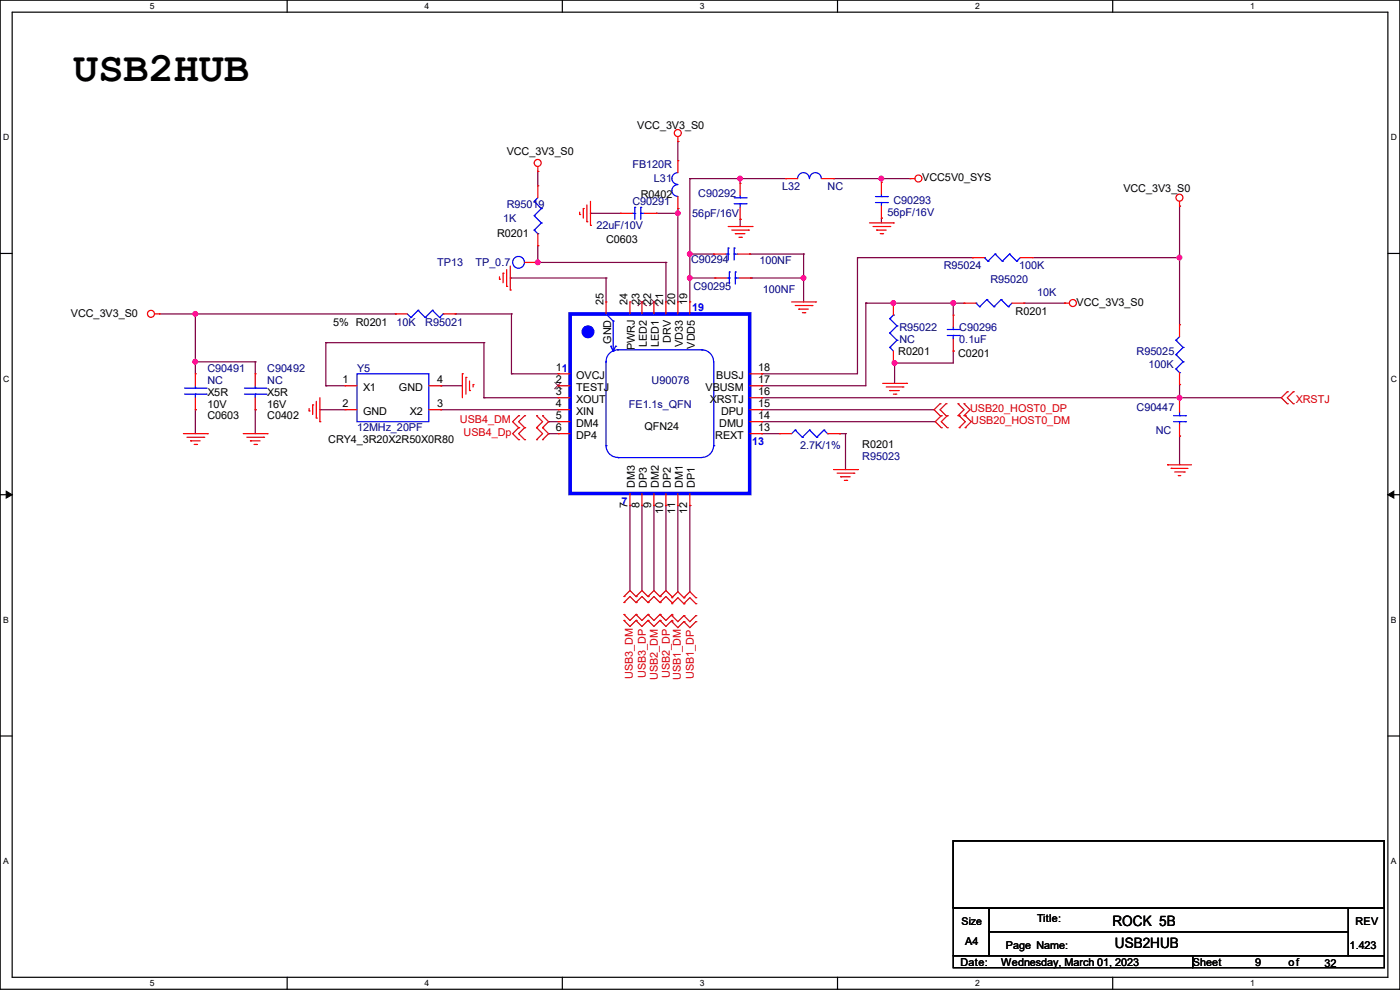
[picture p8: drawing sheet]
<svg xmlns="http://www.w3.org/2000/svg" width="297mm" height="210mm" viewBox="0 0 297 210" stroke-linecap="round" stroke-linejoin="round" font-family="sans-serif">
<path d="M0 0h297v209.8h-297zM2.6 2.6h291.8v204.7h-291.8z" fill="none" stroke="#000" stroke-width=".25"/>
<g fill="#fff">
<path d="M31.7 .3h1v2h-1z"/>
<path d="M31.7 207.6h1v2h-1z"/>
</g>
<path d="M60.9 0v2.6M60.9 207.3v2.5" fill="none" stroke="#000" stroke-width=".25"/>
<g fill="#fff">
<path d="M90.1 .3h1v2h-1z"/>
<path d="M90.1 207.6h1v2h-1z"/>
</g>
<path d="M119.3 0v2.6M119.3 207.3v2.5" fill="none" stroke="#000" stroke-width=".25"/>
<g fill="#fff">
<path d="M148.5 .3h.9v2h-.9z"/>
<path d="M148.5 207.6h.9v2h-.9z"/>
</g>
<path d="M177.7 0v2.6M177.7 207.3v2.5" fill="none" stroke="#000" stroke-width=".25"/>
<g fill="#fff">
<path d="M206.8 .3h1v2h-1z"/>
<path d="M206.8 207.6h1v2h-1z"/>
</g>
<path d="M236.1 0v2.6M236.1 207.3v2.5" fill="none" stroke="#000" stroke-width=".25"/>
<g fill="#fff">
<path d="M265.2 .3h1v2h-1z"/>
<path d="M265.2 207.6h1v2h-1z"/>
<path d="M.7 28.2h1.2v1.9h-1.2z"/>
<path d="M295.1 28.2h1.2v1.9h-1.2z"/>
<path d="M.7 79.3h1.2v2h-1.2z"/>
<path d="M295.1 79.3h1.2v2h-1.2z"/>
</g>
<path d="M0 53.8h2.6M294.4 53.8h2.6" fill="none" stroke="#000" stroke-width=".25"/>
<g fill="#fff">
<path d="M.7 130.5h1.2v2h-1.2z"/>
<path d="M295.1 130.5h1.1v2h-1.1z"/>
</g>
<path d="M0 104.9h2.6M294.4 104.9h2.6" fill="none" stroke="#000" stroke-width=".25"/>
<path d="M1.3 104.2l1.3 .7-1.3 .8zM294.4 104.9l1.3-.7v1.5z" fill="#000" stroke="#000" stroke-width=".21"/>
<g fill="#fff">
<path d="M.7 181.7h1.2v2h-1.2z"/>
<path d="M295.1 181.7h1.1v2h-1.1z"/>
</g>
<path d="M0 156.1h2.6M294.4 156.1h2.6M202.2 178.4h91.5v14.2h-91.5zM202.2 192.6h7.6v10.1h-7.6zM209.8 192.6h76.2v5.1h-76.2zM209.8 197.7h76.2v5h-76.2zM286 192.6h7.7v10.1h-7.7zM202.2 202.7h50.8v2.6h-50.8zM253 202.7h40.7v2.6h-40.7z" fill="none" stroke="#000" stroke-width=".25"/>
<g fill="none" stroke="#800040" stroke-width=".25">
<path d="M114.1 36.4h.1M114.1 36.4v3M143.8 30h.1M143.8 30v4.1M146.3 37.9h.1M146.3 37.9v26.2M146.3 37.9h20.4M157 37.9h.1M157 37.9v1M176.8 37.9h.1M176.8 37.9h16.3M187 37.9h.1"/>
<path d="M187 37.9v.8M108.2 59h.1M108.2 59h20.4M113.8 55.7h.1M113.8 55.7h27.5M114.1 55.7h.1M114.1 52.1h.1M114.1 52.1v3.6M125.3 45.3h.1M125.3 45.3h6.3M128.6 59h.1M128.6 59v5.1"/>
<path d="M139.2 45.3h.1M139.2 45.3h4.6M141.3 55.7h.1M141.3 55.7v8.4M143.8 44.2h.1M143.8 45.3h.1M143.8 44.2v19.9M146.3 59h.1M146.3 53.9h.1M146.3 59h5.4M146.3 53.9h5.1M157 46.5h.1"/>
<path d="M157 46.5v1.5M159 53.9h.1M159 53.9h11.5M159.3 59h.1M159.3 59h11.2M170.5 53.9h.1M170.5 59h.1M170.5 53.9v10.2M181.9 54.7h.1M181.9 54.7h24.4M181.9 54.7v24.6h-20.3M187 46.3h.1"/>
<path d="M187 46.3v1M206.3 54.7h.1M219 54.7h31.2M250.2 54.7h.1M250.2 43.7h.1M250.2 43.7v25.2M33.8 66.6h50.1M41.4 66.6h.1M41.4 76.8h.1M41.4 66.6v12.7M41.4 76.8h12.7M54.1 76.8h.1"/>
<path d="M54.1 76.8v2.5M69.1 72.7h.1M69.1 72.7h33.6M69.1 72.7v9.1M83.9 66.6h.1M96.6 66.6h.1M96.6 66.6h11.9M102.7 72.7h.1M102.7 72.7v11.7M108.5 79.3h.1M108.5 66.6h.1M108.5 79.3h9.9"/>
<path d="M108.5 66.6v12.7M161.6 79.3h.1M183.7 64.3h.1M183.7 64.3h20.8M183.7 64.3v17.5h-22.1M189.5 77h.1M189.5 64.3h.1M189.8 77h.1M189.8 77v4.3M202.2 64.3h.1M202.2 74.5h.1M202.2 74.5v2.5h-12.7"/>
<path d="M202.2 64.3v2.5M217.2 64.3h8.6M225.8 64.3h.1M41.4 86.9h.1M41.4 86.9v5.1M54.1 86.9h.1M54.1 86.9v5.1M67.9 86.9h.1M67.9 86.9h5.3M69.1 81.8h.1M69.1 81.8h4.1M93.5 86.9h.1"/>
<path d="M93.5 81.8h.1M93.5 86.9h24.9M93.5 81.8h4.6M102.7 84.4h.1M102.7 84.4h15.7M116.4 89.5h.1M116.4 92h.1M116.4 89.5h2M116.4 92h2M161.6 92h.1M161.6 84.4h.1M161.6 89.5h.1"/>
<path d="M161.6 86.9h.1M161.6 81.8h.1M161.6 84.4h110.2M161.6 89.5h36.8M161.6 92h3.8M161.6 86.9h36.6M178.1 92h.1M178.1 92h1.3M179.4 92h.1M179.4 92v7.6M250.2 84.4h.1M250.2 81.6h.1"/>
<path d="M250.2 92.5h.1M250.2 81.6v3.3M250.2 92.5v6.1M133.6 107.2h.1M133.6 107.2v18.1M136.2 107.2h.1M136.2 107.2v18.1M138.7 107.2h.1M138.7 107.2v18.1M141.3 107.2h.1M141.3 107.2v18.1M143.8 107.2h.1"/>
<path d="M143.8 107.2v18.3M146.3 107.2h.1M146.3 107.2v18.3"/>
</g>
<g fill="#f0f" stroke="#f0f" stroke-width=".25">
<circle cx="41.4" cy="66.6" r=".49"/>
<circle cx="250.2" cy="54.6" r=".49"/>
<circle cx="170.5" cy="58.9" r=".49"/>
<circle cx="202.2" cy="64.3" r=".49"/>
<circle cx="189.8" cy="77" r=".49"/>
<circle cx="189.5" cy="64.3" r=".49"/>
<circle cx="250.2" cy="84.3" r=".49"/>
<circle cx="187" cy="37.9" r=".49"/>
<circle cx="157" cy="37.9" r=".49"/>
<circle cx="146.3" cy="58.9" r=".49"/>
<circle cx="146.3" cy="53.9" r=".49"/>
<circle cx="114.1" cy="55.6" r=".49"/>
<circle cx="143.8" cy="45.2" r=".49"/>
<circle cx="41.4" cy="76.7" r=".49"/>
</g>
<g fill="none" stroke="#f00" stroke-width=".25">
<path d="M114.1 36.4h.1M114.1 39.4h.1M114.1 35.3v1.1M114.1 39.4v2.6M143.8 30h.1M143.8 34.1h.1M143.8 29v1M143.8 34.1v2.5M157 38.9h.1M157 38.9v2.5M166.7 37.9h.1M166.7 37.9h2.5"/>
<path d="M174.3 37.9h2.5M176.8 37.9h.1M187 38.7h.1M187 38.7v2.5M193.1 37.9h.1M193.1 37.9h1M106 59.2h.1M106 58.7v.5M106.7 58h.1M106.7 58v2M107.5 57.2v3.5M108.2 56.4v5.1"/>
<path d="M111.3 55.7h2.5M113.8 55.7h.1M114.1 52.1h.1M114.1 49.6v2.5M123 45.5h.1M123 45v.5M123.7 44.2h.1M123.7 44.2v2.1M124.5 47h.1M124.5 43.5v3.5M125.3 47.8h.1M125.3 42.7v5.1"/>
<path d="M131.6 45.3h.1M131.6 45.3h2.6M136.7 45.3h2.5M139.2 45.3h.1M143.8 44.2h.1M143.8 41.7v2.5M151.4 53.9h.1M151.4 53.9h2.6M151.7 59h.1M151.7 59h2.5M154.5 48h5.1M155.2 48.8h3.6"/>
<path d="M156 49.6h.1M156 49.6h2M156.5 53.9h2.5M156.8 50.3h.5M156.8 59h2.5M157 46.5h.1M157 44v2.5M157.3 50.3h.1M158.8 48.8h.1M159 53.9h.1M159.3 59h.1M159.6 48h.1"/>
<path d="M184.4 47.3h5.1M185.2 48h3.6M186 48.8h.1M186 48.8h2M186.7 49.6h.5M187 46.3h.1M187 43.7v2.6M187.2 49.6h.1M188.8 48h.1M189.5 47.3h.1M206.3 54.7h.1M206.3 54.7h2.5"/>
<path d="M216.5 54.7h2.5M219 54.7h.1M250.2 43.7h.1M250.2 42.7v1M32.8 66.6h1M33.8 66.6h.1M41.4 79.3h.1M41.4 79.3v2.5M54.1 79.3h.1M54.1 79.3v2.5M83.9 66.6h.1M83.9 66.6h2.5"/>
<path d="M94 66.6h2.6M96.6 66.6h.1M98.1 79.3h.1M98.1 79.3v5.1M107.5 60.7h.1M108.2 61.5h.1M118.4 79.3h.1M118.4 79.3h2.5M128.6 64.1h.1M128.6 64.1v2.5M133.6 64.1h.1M133.6 64.1v2.5"/>
<path d="M136.2 64.1h.1M136.2 64.1v2.5M138.7 64.1h.1M138.7 64.1v2.5M141.3 64.1h.1M141.3 64.1v2.5M143.8 64.1h.1M143.8 64.1v2.5M146.3 64.1h.1M146.3 64.1v2.5M159 79.3h2.6M161.6 79.3h.1"/>
<path d="M167.9 64.1h5.1M168.7 64.8h3.6M169.5 65.6h.1M169.5 65.6h2M170.2 66.3h.5M170.7 66.3h.1M172.3 64.8h.1M173 64.1h.1M189.5 77h.1M189.5 64.3h.1M189.5 64.3v2.5M189.5 74.5v2.5"/>
<path d="M202.2 66.8h.1M202.2 74.5h.1M202.2 66.8v2.6M202.2 71.9v2.6M204.5 64.3h.1M204.5 64.3h2.6M214.7 64.3h2.5M217.2 64.3h.1M225.8 64.3h.1M225.8 64.3h1.1M250.2 68.9h.1M250.2 68.9v2.5"/>
<path d="M250.2 79v2.6M38.9 92h5.1M39.7 92.8h3.5M40.4 93.5h.1M40.4 93.5h2.1M41.2 94.3h.5M41.4 86.9h.1M41.4 84.4v2.5M41.7 94.3h.1M43.2 92.8h.1M44 92h.1M51.6 92h5.1"/>
<path d="M52.4 92.8h3.5M53.1 93.5h.1M53.1 93.5h2.1M53.9 94.3h.5M54.1 86.9h.1M54.1 84.4v2.5M54.4 94.3h.1M55.9 92.8h.1M56.7 92h.1M65.6 87.2h.1M65.6 86.7v.5M66.3 85.9h.1"/>
<path d="M66.3 85.9v2M67.1 88.7h.1M67.1 85.1v3.6M67.9 89.5h.1M67.9 84.4v5.1M73.2 81.8h.1M73.2 86.9h.1M73.2 81.8h2.5M73.2 86.9h2.5M91 81.8h2.5M91 86.9h2.5M93.5 86.9h.1"/>
<path d="M93.5 81.8h.1M98.8 80.1h.1M98.8 80.1v3.5M99.6 82.8h.1M99.6 80.8v2M100.4 81.6h.1M100.4 81.6v.5M118.4 81.8h.1M118.4 84.4h.1M118.4 86.9h.1M118.4 89.5h.1M118.4 92h.1"/>
<path d="M118.4 92h2.5M118.4 81.8h2.5M118.4 84.4h2.5M118.4 86.9h2.5M118.4 89.5h2.5M159 92h2.6M159 81.8h2.6M159 84.4h2.6M159 86.9h2.6M159 89.5h2.6M161.6 92h.1M161.6 89.5h.1"/>
<path d="M161.6 86.9h.1M161.6 84.4h.1M161.6 81.8h.1M165.4 92h.1M165.4 92h2.5M175.6 92h2.5M176.8 99.6h5.1M178.1 92h.1M181.9 99.6h.1M187.2 81.3h5.1M188 82.1h3.6M188.8 82.8h.1"/>
<path d="M188.8 82.8h2M189.5 83.6h.5M190 83.6h.1M191.6 82.1h.1M192.3 81.3h.1M247.7 98.6h.1M247.7 98.6h5.1M248.5 99.4h.1M248.5 99.4h3.5M250.2 81.6h.1M250.2 92.5h.1M250.2 84.9h.1"/>
<path d="M250.2 84.9v2.5M250.2 90v2.5M133.6 107.2h.1M133.6 104.7v2.5M136.2 107.2h.1M136.2 104.7v2.5M138.7 107.2h.1M138.7 104.7v2.5M141.3 107.2h.1M141.3 104.7v2.5M143.8 107.2h.1M143.8 104.7v2.5"/>
<path d="M146.3 107.2h.1M146.3 104.7v2.5M177.6 100.4h3.5M178.4 101.1h.1M178.4 101.1h2M179.1 101.9h.5M179.6 101.9h.1M181.1 100.4h.1M249.2 100.1h2M250 100.9h.1M250 100.9h.5M251.2 100.1h.1"/>
<circle cx="114.1" cy="34.6" r=".74"/>
<circle cx="143.8" cy="28.2" r=".74"/>
<circle cx="194.8" cy="37.9" r=".74"/>
<circle cx="250.2" cy="41.9" r=".74"/>
<circle cx="32" cy="66.6" r=".74"/>
<circle cx="227.6" cy="64.3" r=".74"/>
</g>
<g fill="none" stroke="#d50000" stroke-width=".25">
<path d="M110 88.2h.1M110 90.7h.1M110 93.3h.1M110 88.2l-1.2 1.3 1.2 1.2M110 90.7l-1.2 1.3 1.2 1.3M111.3 88.2h.1M111.3 90.7h.1M111.3 93.3h.1M111.3 88.2l-1.3 1.3 1.3 1.2M111.3 90.7l-1.3 1.3 1.3 1.3M113.8 88.2h.1M113.8 90.7h.1"/>
<path d="M113.8 93.3h.1M113.8 88.2l1.3 1.3-1.3 1.2M113.8 90.7l1.3 1.3-1.3 1.3M115.1 90.7h.1M115.1 88.2h.1M115.1 93.3h.1M115.1 88.2l1.3 1.3-1.3 1.2M115.1 90.7l1.3 1.3-1.3 1.3M199.4 85.6h.1M199.4 88.2h.1M199.4 85.6l-1.2 1.3 1.2 1.3M199.7 88.2h.1"/>
<path d="M199.7 90.7h.1M199.7 88.2l-1.3 1.3 1.3 1.2M200.7 88.2h.1M200.7 85.6h.1M200.7 85.6l-1.3 1.3 1.3 1.3M201 90.7h.1M201 88.2h.1M201 88.2l-1.3 1.3 1.3 1.2M203.2 88.2h.1M203.2 85.6h.1M203.2 85.6l1.3 1.3-1.3 1.3M203.5 90.7h.1"/>
<path d="M203.5 88.2h.1M203.5 88.2l1.3 1.3-1.3 1.2M204.5 88.2h.1M204.5 85.6h.1M204.5 85.6l1.3 1.3-1.3 1.3M204.8 90.7h.1M204.8 88.2h.1M204.8 88.2l1.2 1.3-1.2 1.2M273.1 83.1h.1M273.1 85.6h.1M273.1 83.1l-1.3 1.3 1.3 1.2M274.4 85.6h.1"/>
<path d="M274.4 83.1h.1M274.4 83.1l-1.3 1.3 1.3 1.2M132.4 126.5h.1M132.4 127.8h.1M132.4 131.6h.1M132.4 130.3h.1M132.4 131.6l1.2 1.3 1.3-1.3M132.4 126.5l1.2-1.2 1.3 1.2M132.4 130.3l1.2 1.3 1.3-1.3M132.4 127.8l1.2-1.3 1.3 1.3M134.9 126.5h.1M134.9 127.8h.1"/>
<path d="M134.9 131.6h.1M134.9 130.3h.1M134.9 130.3l1.3 1.3 1.3-1.3M134.9 127.8l1.3-1.3 1.3 1.3M134.9 126.5l1.3-1.2 1.3 1.2M134.9 131.6l1.3 1.3 1.3-1.3M137.5 126.5h.1M137.5 127.8h.1M137.5 131.6h.1M137.5 130.3h.1M137.5 126.5l1.2-1.2 1.3 1.2M137.5 127.8l1.2-1.3 1.3 1.3"/>
<path d="M137.5 131.6l1.2 1.3 1.3-1.3M137.5 130.3l1.2 1.3 1.3-1.3M140 126.5h.1M140 127.8h.1M140 131.6h.1M140 130.3h.1M140 126.5l1.3-1.2 1.2 1.2M140 127.8l1.3-1.3 1.2 1.3M140 131.6l1.3 1.3 1.2-1.3M140 130.3l1.3 1.3 1.2-1.3M142.5 126.8h.1M142.5 128.1h.1"/>
<path d="M142.5 131.9h.1M142.5 130.6h.1M142.5 126.5h.1M142.5 127.8h.1M142.5 131.6h.1M142.5 130.3h.1M142.5 126.8l1.3-1.3 1.3 1.3M142.5 128.1l1.3-1.3 1.3 1.3M142.5 131.9l1.3 1.2 1.3-1.2M142.5 130.6l1.3 1.3 1.3-1.3M145.1 126.8h.1M145.1 128.1h.1"/>
<path d="M145.1 131.9h.1M145.1 130.6h.1M145.1 126.8l1.2-1.3 1.3 1.3M145.1 128.1l1.2-1.3 1.3 1.3M145.1 131.9l1.2 1.2 1.3-1.2M145.1 130.6l1.2 1.3 1.3-1.3M147.6 126.8h.1M147.6 128.1h.1M147.6 131.9h.1M147.6 130.6h.1"/>
</g>
<g fill="none" stroke="#00f" stroke-width=".25">
<path d="M143.8 36.6a1.27 1.27 0 0 0-1.3 1.3 1.27 1.27 0 0 0 1.3 1.3 1.25 1.25 0 0 0-1.3 1.2 1.25 1.25 0 0 0 1.3 1.3M169.2 37.9a1.27 1.27 0 0 1 1.3-1.3 1.27 1.27 0 0 1 1.2 1.3 1.25 1.25 0 0 1 1.3-1.3 1.25 1.25 0 0 1 1.2 1.3M113.3 42.7h.1M113.3 45.8h.1M113.3 48.8h.1M113.3 42.7l1.6 1.5M113.3 45.8l1.6 1.5M113.3 48.8l.8 .8M114.1 49.6h.1M114.1 42l-.8 .7M114.9 44.2h.1M114.9 47.3h.1"/>
<path d="M114.9 44.2l-1.6 1.6M114.9 47.3l-1.6 1.5M134.2 45.3h.5M134.7 45.3h.1M134.7 44h.1M134.7 44v2.5M135.9 45.3h.1M135.9 44h.1M135.9 45.3h.8M135.9 44v2.5M154 53.9h.5M154.2 59h.5"/>
<path d="M154.5 53.9h.1M154.5 52.6h.1M154.5 52.6v2.6M154.7 59h.1M154.7 57.7h.1M154.7 57.7v2.5M155.7 53.9h.1M155.7 52.6h.1M155.7 53.9h.8M155.7 52.6v2.6M155.7 42h2.6M155.7 43.2h2.6"/>
<path d="M156 59h.1M156 57.7h.1M156 59h.8M156 57.7v2.5M157 42h.1M157 43.2h.1M157 41.4v.6M157 43.2v.8M158.3 42h.1M158.3 43.2h.1M185.7 41.7h2.6M185.7 43h2.6"/>
<path d="M187 41.7h.1M187 43h.1M187 41.2v.5M187 43v.7M188.3 41.7h.1M188.3 43h.1M208.8 54.7h.1M208.8 54.7l.8 .7M209.6 55.4h.1M211.1 53.9h.1M211.1 53.9l1.5 1.5M211.1 53.9l-1.5 1.5"/>
<path d="M212.6 55.4h.1M214.2 53.9h.1M214.2 53.9l1.5 1.5M214.2 53.9l-1.6 1.5M215.7 55.4h.1M216.5 54.7l-.8 .7M75.7 79.3h15.3v10.2h-15.3zM86.4 66.6l.8 .8M87.2 67.4h.1M88.7 65.8h.1M88.7 65.8l-1.5 1.6M88.7 65.8l1.5 1.6"/>
<path d="M90.2 67.4h.1M91.7 65.8h.1M91.7 65.8l-1.5 1.6M91.7 65.8l1.6 1.6M93.3 67.4h.1M94 66.6h.1M94 66.6l-.7 .8M128.6 66.6l1.5 1.5M129.6 73.4h.1M129.6 73.4l.5 1.1M130.1 68.1h.1M130.1 74.5h.1"/>
<path d="M130.1 68.1v6.4M130.6 73.4h.1M130.6 73.4l-.5 1.1M148.9 74.2h.1M148.9 74.2h-17.8a2.52 2.52 0 0 0-2.5 2.6v17.7M148.9 74.2a2.52 2.52 0 0 1 2.5 2.6M151.4 76.8v17.7M188.8 73.7h.1M188.8 70.7h.1M188.8 67.6h.1M188.8 73.7l.7 .8M188.8 70.7l1.5 1.5"/>
<path d="M188.8 67.6l1.5 1.5M189.5 66.8h.1M189.5 66.8l-.7 .8M190.3 72.2h.1M190.3 69.1h.1M190.3 72.2l-1.5 1.5M190.3 69.1l-1.5 1.6M201 69.9h2.5M201 71.2h2.5M202.2 69.9h.1M202.2 71.2h.1M202.2 69.4v.5"/>
<path d="M202.2 71.2v.7M203.5 69.9h.1M203.5 71.2h.1M207.1 64.3h.1M207.1 64.3l.7 .8M207.8 65.1h.1M209.3 63.5h.1M209.3 63.5l1.6 1.6M209.3 63.5l-1.5 1.6M210.9 65.1h.1M212.4 63.5h.1M212.4 63.5l1.5 1.6"/>
<path d="M212.4 63.5l-1.5 1.6M213.9 65.1h.1M214.7 64.3l-.8 .8M249.5 72.2h.1M249.5 75.2h.1M249.5 78.3h.1M249.5 72.2l1.5 1.5M249.5 75.2l1.5 1.6M249.5 78.3l.7 .7M250.2 79h.1M250.2 71.4l-.7 .8M251 73.7h.1"/>
<path d="M251 76.8h.1M251 73.7l-1.5 1.5M251 76.8l-1.5 1.5M39.2 83.6h4.5M39.2 82.3h4.5M41.4 82.3h.1M41.4 83.6h.1M41.4 81.8v.5M41.4 83.6v.8M43.7 83.6h.1M43.7 82.3h.1M51.9 83.6h4.5"/>
<path d="M51.9 82.3h4.5M54.1 82.3h.1M54.1 83.6h.1M54.1 81.8v.5M54.1 83.6v.8M56.4 83.6h.1M56.4 82.3h.1M128.6 94.5h.1M128.6 94.5a2.52 2.52 0 0 0 2.5 2.5M131.1 97.1h.1M131.1 97.1h17.8M151.4 94.5a2.52 2.52 0 0 1-2.5 2.5"/>
<path d="M151.4 94.5h.1M168.7 91.2h.1M168.7 91.2l-.8 .8M168.7 91.2l1.5 1.6M170.2 92.8h.1M171.7 91.2h.1M171.7 91.2l-1.5 1.6M171.7 91.2l1.6 1.6M173.3 92.8h.1M174.8 91.2h.1M174.8 91.2l-1.5 1.6M174.8 91.2l.8 .8"/>
<path d="M175.6 92h.1M249 89.5h2.5M249 88.2h2.5M250.2 89.5h.1M250.2 88.2h.1M250.2 87.4v.8M250.2 89.5v.5M251.5 89.5h.1M251.5 88.2h.1"/>
<circle cx="110" cy="55.6" r="1.25"/>
</g>
<path d="M120.9 66.6h38.1v38.1h-38.1z" fill="none" stroke="#00f" stroke-width=".76"/>
<circle cx="124.7" cy="70.4" r="1.25" fill="#00f" stroke="#00f" stroke-width=".25"/>
<path d="M135.3 64.8h.1M135.3 63.4l1.8 1.4M137.1 64.8h.1M137.1 63.4l-1.8 1.4M137.8 64.8h.1M138.1 63.4l1.4 1.4M139.5 64.8h.1M139.5 63.4l-1.7 1.4M117.7 82.5h.1M117.7 81.1l1.4 1.4M119.1 82.5h.1M119.1 81.1l-1.4 1.4" fill="none" stroke="#804000" stroke-width=".21"/>
<text font-size="8.9" x="15.5" y="17.1">USB2HUB</text>
<g font-size="3">
<text x="236" y="196.3">ROCK 5B</text>
<text x="236.5" y="201.2">USB2HUB</text>
</g>
<g font-size="2.3">
<text x="135.2" y="27.3">VCC_3V3_S0</text>
<text x="107.5" y="32.9">VCC_3V3_S0</text>
<text x="135.9" y="42">R0402</text>
<text x="195.6" y="38.4">VCC5V0_SYS</text>
<text x="238.3" y="40.7">VCC_3V3_S0</text>
<text x="105.5" y="50.4">R0201</text>
<text x="128.6" y="51.6">C0603</text>
<text x="128" y="64.8" transform="rotate(-90 128 64.8)">25</text>
<text x="133.1" y="64.8" transform="rotate(-90 133.1 64.8)">24</text>
<text x="135.6" y="64.8" transform="rotate(-90 135.6 64.8)">23</text>
<text x="138.2" y="64.8" transform="rotate(-90 138.2 64.8)">22</text>
<text x="140.7" y="64.8" transform="rotate(-90 140.7 64.8)">21</text>
<text x="143.3" y="64.8" transform="rotate(-90 143.3 64.8)">20</text>
<text x="145.8" y="64.8" transform="rotate(-90 145.8 64.8)">19</text>
<text x="228.4" y="64.9">VCC_3V3_S0</text>
<text x="15" y="67.1">VCC_3V3_S0</text>
<text x="70.7" y="69.2">5% R0201</text>
<text x="215.4" y="66.9">R0201</text>
<text x="129.6" y="72.9" transform="rotate(-90 129.6 72.9)">GND</text>
<text x="134.7" y="74.3" transform="rotate(-90 134.7 74.3)">PWRJ</text>
<text x="137.2" y="73.6" transform="rotate(-90 137.2 73.6)">LED2</text>
<text x="139.8" y="73.6" transform="rotate(-90 139.8 73.6)">LED1</text>
<text x="142.3" y="72.7" transform="rotate(-90 142.3 72.7)">DRV</text>
<text x="144.9" y="73.6" transform="rotate(-90 144.9 73.6)">VD33</text>
<text x="147.4" y="73.9" transform="rotate(-90 147.4 73.9)">VDD5</text>
<text x="190.6" y="75.3">R0201</text>
<text x="203.3" y="75.8">C0201</text>
<text x="44" y="83.9">X5R</text>
<text x="56.7" y="83.9">X5R</text>
<text x="72.7" y="81.3">1</text>
<text x="77" y="82.9">X1</text>
<text x="84.6" y="82.9">GND</text>
<text x="92.8" y="81.3">4</text>
<text x="117.9" y="81.3">2</text>
<text x="117.9" y="83.8">3</text>
<text x="117.9" y="78.7">11</text>
<text x="122.2" y="82.9">TESTJ</text>
<text x="122.2" y="80.3">OVCJ</text>
<text x="149.7" y="82.9">VBUSM</text>
<text x="151.9" y="80.3">BUSJ</text>
<text x="160.8" y="83.8">16</text>
<text x="160.8" y="81.3">17</text>
<text x="160.8" y="78.7">18</text>
<text x="44" y="89">C0603</text>
<text x="44" y="86.4">10V</text>
<text x="56.7" y="89">C0402</text>
<text x="56.7" y="86.4">16V</text>
<text x="72.7" y="86.4">2</text>
<text x="77" y="88">GND</text>
<text x="87" y="88">X2</text>
<text x="92.8" y="86.4">3</text>
<text x="117.9" y="86.4">4</text>
<text x="117.9" y="88.9">5</text>
<text x="122.2" y="85.4">XOUT</text>
<text x="122.2" y="88">XIN</text>
<text x="150.6" y="85.4">XRSTJ</text>
<text x="153" y="88">DPU</text>
<text x="160.8" y="88.9">14</text>
<text x="160.8" y="86.4">15</text>
<text x="69.6" y="94.1">CRY4_3R20X2R50X0R80</text>
<text x="117.9" y="91.4">6</text>
<text x="122.2" y="90.5">DM4</text>
<text x="122.2" y="93">DP4</text>
<text x="136.7" y="91.3">QFN24</text>
<text x="151.7" y="93">REXT</text>
<text x="152.6" y="90.5">DMU</text>
<text x="160.8" y="91.4">13</text>
<text x="182.9" y="95.1">R0201</text>
<text x="133.1" y="107.7" transform="rotate(-90 133.1 107.7)">7</text>
<text x="134.7" y="103.4" transform="rotate(-90 134.7 103.4)">DM3</text>
<text x="135.6" y="107.7" transform="rotate(-90 135.6 107.7)">8</text>
<text x="137.2" y="103.4" transform="rotate(-90 137.2 103.4)">DP3</text>
<text x="138.2" y="107.7" transform="rotate(-90 138.2 107.7)">9</text>
<text x="139.8" y="103.4" transform="rotate(-90 139.8 103.4)">DM2</text>
<text x="142.3" y="103.4" transform="rotate(-90 142.3 103.4)">DP2</text>
<text x="144.9" y="103.4" transform="rotate(-90 144.9 103.4)">DM1</text>
<text x="147.4" y="103.4" transform="rotate(-90 147.4 103.4)">DP1</text>
<text x="140.7" y="109" transform="rotate(-90 140.7 109)">10</text>
<text x="143.3" y="109" transform="rotate(-90 143.3 109)">11</text>
<text x="145.8" y="109" transform="rotate(-90 145.8 109)">12</text>
<text x="220" y="195.7">Title:</text>
<text x="287.6" y="196.2">REV</text>
<text x="204.8" y="200.5">A4</text>
<text x="213.4" y="201.3">Page Name:</text>
<text x="286.3" y="201.3">1.423</text>
<text x="203.7" y="204.8">Date:</text>
<text x="212.4" y="204.8">Wednesday, March 01, 2023</text>
<text x="253" y="204.8">Sheet</text>
<text x="266.3" y="204.8">9</text>
<text x="273.3" y="204.8">of</text>
<text x="281" y="205.1">32</text>
</g>
<g font-size="2.3" fill="#000080">
<text x="134.2" y="35.6">FB120R</text>
<text x="138.7" y="38.7">L31</text>
<text x="148.1" y="41.7">C90292</text>
<text x="165.9" y="40.2">L32</text>
<text x="175.6" y="40.2">NC</text>
<text x="106.7" y="47.1">1K</text>
<text x="107.5" y="44">R95019</text>
<text x="134.2" y="43.5">C90291</text>
<text x="146.9" y="46.1">56pF/16V</text>
<text x="188.3" y="45.8">56pF/16V</text>
<text x="189.5" y="43.3">C90293</text>
<text x="126.5" y="48.6">22uF/10V</text>
<text x="92.8" y="56.5">TP13</text>
<text x="100.9" y="56.5">TP_0.7</text>
<text x="146.6" y="55.7">C90294</text>
<text x="161.1" y="56">100NF</text>
<text x="200.2" y="57">R95024</text>
<text x="216.2" y="57">100K</text>
<text x="147.1" y="61.6">C90295</text>
<text x="161.8" y="62.1">100NF</text>
<text x="210.1" y="60">R95020</text>
<text x="220" y="62.8">10K</text>
<text x="84.1" y="69.2">10K</text>
<text x="90.2" y="69.2">R95021</text>
<text x="190.8" y="70.2">R95022</text>
<text x="203.5" y="70.2">C90296</text>
<text x="190.8" y="72.7">NC</text>
<text x="203.5" y="72.7">0.1uF</text>
<text x="241.1" y="75.3">R95025</text>
<text x="44" y="78.8">C90491</text>
<text x="44" y="81.4">NC</text>
<text x="56.7" y="78.8">C90492</text>
<text x="56.7" y="81.4">NC</text>
<text x="75.7" y="78.8">Y5</text>
<text x="138.2" y="81.4">U90078</text>
<text x="243.6" y="78.1">100K</text>
<text x="133.4" y="86.4">FE1.1s_QFN</text>
<text x="241.1" y="87.2">C90447</text>
<text x="75.7" y="91.5">12MHz_20PF</text>
<text x="169.7" y="95.3">2.7K/1%</text>
<text x="245.2" y="92">NC</text>
<text x="182.9" y="97.6">R95023</text>
</g>
<g font-size="2.3" fill="#00f">
<text x="146.9" y="65.9">19</text>
<text x="159.6" y="94.4">13</text>
<text x="131.9" y="107.1">7</text>
</g>
<g font-size="2.3" fill="#d50000">
<text x="97.6" y="89.7">USB4_DM</text>
<text x="205.8" y="87.5">USB20_HOST0_DP</text>
<text x="274.9" y="85.4">XRSTJ</text>
<text x="98.3" y="92.5">USB4_Dp</text>
<text x="206.1" y="90">USB20_HOST0_DM</text>
<text x="137" y="143.8" transform="rotate(-90 137 143.8)">USB3_DP</text>
<text x="142.1" y="143.8" transform="rotate(-90 142.1 143.8)">USB2_DP</text>
<text x="134.2" y="144.1" transform="rotate(-90 134.2 144.1)">USB3_DM</text>
<text x="139.6" y="144.3" transform="rotate(-90 139.6 144.3)">USB2_DM</text>
<text x="144.4" y="144.3" transform="rotate(-90 144.4 144.3)">USB1_DM</text>
<text x="147.2" y="144.1" transform="rotate(-90 147.2 144.1)">USB1_DP</text>
</g>
<text font-size="2.2" x="204" y="196.1">Size</text>
<g font-size="1.8">
<text x="31.8" y="1.9">5</text>
<text x="90.1" y="1.9">4</text>
<text x="148.5" y="1.9">3</text>
<text x="206.8" y="1.9">2</text>
<text x="265.2" y="1.9">1</text>
<text x=".7" y="29.8">D</text>
<text x="295.1" y="29.8">D</text>
<text x=".7" y="80.9">C</text>
<text x="295.1" y="80.9">C</text>
<text x=".7" y="132.1">B</text>
<text x="295.1" y="132.1">B</text>
<text x=".7" y="183.3">A</text>
<text x="295.1" y="183.3">A</text>
<text x="31.8" y="209.2">5</text>
<text x="90.1" y="209.2">4</text>
<text x="148.5" y="209.2">3</text>
<text x="206.8" y="209.2">2</text>
<text x="265.2" y="209.2">1</text>
</g>
</svg>
